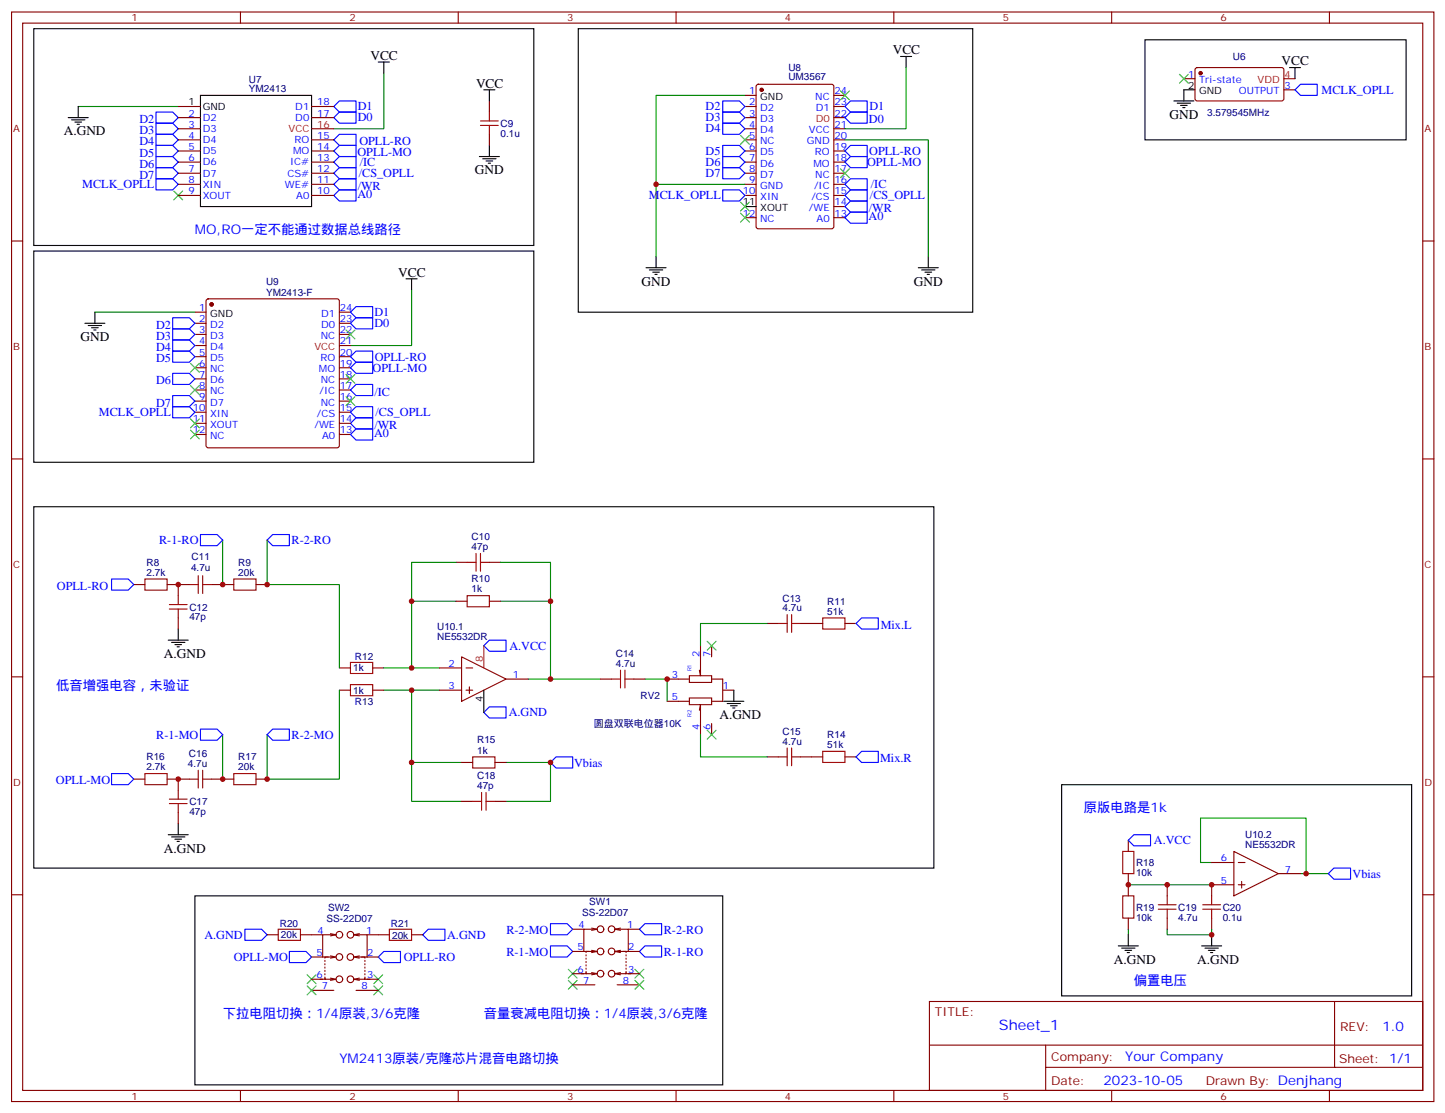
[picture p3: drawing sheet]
<svg xmlns="http://www.w3.org/2000/svg" width="459mm" height="353mm" viewBox="0 0 459 353" stroke-linecap="round" stroke-linejoin="round" font-family="sans-serif">
<g fill="none" stroke="#870000" stroke-width=".35">
<path d="M3.7 3.8h451.5v345.7h-451.5zM7.2 7.3h444.5v338.7h-444.5zM76.3 3.8v3.5M145.5 3.8v3.5M214.6 3.8v3.5M283.8 3.8v3.5M352.9 3.8v3.5M422.1 3.8v3.5M56.6 33.8h7M56.6 37.3h7M98.9 33.8h7.1M98.9 37.3h7.1"/>
<path d="M155.4 32v3.6M236.5 33.8h3.5M236.5 37.3h3.5M236.5 30.3h3.5M240.3 26.9l.4-.2h23.3l.7 .5v44.7l-.4 .6-23.6 .1-.6-.5-.1-44.7zM264.7 33.8h3.6M264.7 37.3h3.6M264.7 30.3h3.6M375.8 25h3.6M379.6 21.7l.5-.3 27.1 .1 .4 .7-.1 9.4-.6 .4h-27.1l-.4-.7v-9.1zM407.6 28.5h3.5M56.6 40.9h7"/>
<path d="M56.6 44.4h7M56.6 47.9h7M56.6 51.4h7M56.6 55h7M56.6 58.5h7M98.9 40.9h7.1M98.9 44.4h7.1M98.9 47.9h7.1M98.9 51.4h7.1M98.9 55h7.1M98.9 58.5h7.1M155.4 42.6v3.5"/>
<path d="M236.5 40.9h3.5M236.5 44.4h3.5M236.5 47.9h3.5M236.5 51.4h3.5M236.5 55h3.5M236.5 58.5h3.5M264.7 40.9h3.6M264.7 44.4h3.6M264.7 47.9h3.6M264.7 51.4h3.6M264.7 55h3.6M264.7 58.5h3.6"/>
<path d="M3.7 76.5h3.5M56.6 62h7M98.9 62h7.1M236.5 62h3.5M236.5 69.1h3.5M264.7 62h3.6M264.7 69.1h3.6M264.7 65.5h3.6M451.7 76.5h3.5M61.9 99.1h3.5M65.6 95l.5-.2h40.9l.5 .2 .2 .5v45.9l-.2 .5-.5 .2h-40.9l-.5-.2-.2-.5v-45.9zM107.7 99.1h3.6"/>
<path d="M61.9 102.6h3.5M61.9 106.1h3.5M61.9 109.6h3.5M61.9 113.2h3.5M61.9 116.7h3.5M107.7 102.6h3.6M107.7 106.1h3.6M107.7 109.6h3.6M107.7 113.2h3.6M107.7 116.7h3.6M61.9 120.2h3.5M61.9 123.8h3.5"/>
<path d="M61.9 127.3h3.5M61.9 130.8h3.5M61.9 134.3h3.5M61.9 137.9h3.5M107.7 120.2h3.6M107.7 123.8h3.6M107.7 127.3h3.6M107.7 130.8h3.6M107.7 134.3h3.6M107.7 137.9h3.6M3.7 145.6h3.5M451.7 145.6h3.5"/>
<path d="M144.8 178.4h3.5M155.4 178.4h3.5M42.5 185.5h3.5M53.1 185.5h7M56.6 185.5v3.5M56.6 196.1v3.5M67.2 185.5h7M81.3 185.5h3.5M144.8 190.8h3.5M155.4 190.8h3.5M243.6 197.8h3.5M254.1 197.8h7.1"/>
<path d="M268.3 197.8h3.5M3.7 214.8h3.5M107.7 211.9h3.6M107.7 219h3.6M118.3 211.9h3.5M118.3 219h3.5M139.5 211.9h7M139.5 219h7M146.5 208.4l14.2 7.1-14.2 7zM148 211.9h2.1M148 219h2.1M149 217.9v2.2"/>
<path d="M160.7 215.5h7M190.6 215.5h3.6M201.2 215.5h3.6M211.8 215.5h7.1M218.9 214.4h7v2.1h-7zM222.4 204.9v9.5l-.4-1.7M225.9 215.5h3.5v7h-3.5M225.9 204.9v3.5M229.4 219h3.6M451.7 214.8h3.5M211.8 222.5h7.1M218.9 221.5h7v2.1h-7z"/>
<path d="M222 225.4l.4-1.8v9.5M225.9 229.6v3.5M42.5 247.2h3.5M53.1 247.2h7M56.6 247.2v3.6M56.6 257.8v3.5M67.2 247.2h7M81.3 247.2h3.5M146.5 241.9h3.6M146.5 254.3h3.6M157.1 241.9h3.6M157.1 254.3h3.6"/>
<path d="M243.6 240.2h3.5M254.1 240.2h7.1M268.3 240.2h3.5M358.2 266.6v3.6M358.2 277.2v7.1M384.7 273.7h7M391.7 270.2l14.1 7-14.1 7.1zM393.1 273.7h2.2M394.2 279.7v2.1M405.8 277.2h7.1M3.7 283.9h3.5M84.8 296.6h3.5"/>
<path d="M95.4 296.6h7M104.9 296.3l1.8 .3M106.7 296.6h-4.3v7.1M106.7 296.6l-1.8 .4M112.3 296.6h4.3v7.1M112.3 296.6l1.8 .4M114.1 296.3l-1.8 .3M116.6 296.6h7M130.7 296.6h3.5M181.8 294.9h3.5M187.8 294.5l1.8 .4M189.6 294.9h-4.3v7"/>
<path d="M189.6 294.9l-1.8 .3M195.2 294.9h4.3v7M195.2 294.9l1.8 .3M197 294.5l-1.8 .4M199.5 294.9h3.5M358.2 291.3v3.6M370.6 280.7v3.6M370.6 291.3v3.6M384.7 291.3v3.6M391.7 280.7h-7v3.6M393.1 280.7h2.2M451.7 283.9h3.5"/>
<path d="M98.9 303.7h5.3M98.9 310.7h4.4M98.9 314.3h7.1M103.2 310v.7h2.8M103.2 304.7v.4M103.2 305.8v.3M103.2 306.8v.4M103.2 307.9v.4M103.2 309v.3M104.9 310.4l1.8 .3-1.8 .4M104.9 303.3l1.8 .4-1.8 .3M106 303.7h-2.8v.3"/>
<path d="M112.3 303.7l1.8 .3M112.3 310.7l1.8 .4M113 303.7h2.9v.3M113 314.3h7.1M114.1 303.3l-1.8 .4M114.1 310.4l-1.8 .3M114.8 303.7h5.3M115.7 310.7h4.4M115.9 310v.7h-2.9M115.9 304.7v.4M115.9 305.8v.3M115.9 306.8v.4"/>
<path d="M115.9 307.9v.4M115.9 309v.3M181.8 301.9h5.3M181.8 309h4.4M181.8 312.5h7.1M186.1 308.3v.7h2.8M186.1 303v.3M186.1 304v.4M186.1 305.1v.3M186.1 306.1v.4M186.1 307.2v.4M187.8 308.6l1.8 .4-1.8 .3"/>
<path d="M187.8 301.6l1.8 .3-1.8 .4M188.9 301.9h-2.8v.4M195.2 301.9l1.8 .4M195.2 309l1.8 .3M195.9 301.9h2.9v.4M195.9 312.5h7.1M197 301.6l-1.8 .3M197 308.6l-1.8 .4M197.7 301.9h5.3M198.6 309h4.4M198.8 308.3v.7h-2.9M198.8 303v.3"/>
<path d="M198.8 304v.4M198.8 305.1v.3M198.8 306.1v.4M198.8 307.2v.4M295.1 317.8h156.6v28.2h-156.6zM423.7 317.8v20.9M295.1 331.6h156.5M332 338.7h119.6M332 331.6v14.1M76.3 346v3.5M145.5 346v3.5M214.6 346v3.5"/>
<path d="M283.8 346v3.5M352.9 346v3.5M422.1 346v3.5"/>
<circle cx="107.7" cy="296.6" r="1.06"/>
<circle cx="111.3" cy="296.6" r="1.06"/>
<circle cx="190.6" cy="294.9" r="1.06"/>
<circle cx="194.2" cy="294.9" r="1.06"/>
<circle cx="107.7" cy="303.7" r="1.06"/>
<circle cx="107.7" cy="310.7" r="1.06"/>
<circle cx="111.3" cy="303.7" r="1.06"/>
<circle cx="111.3" cy="310.7" r="1.06"/>
<circle cx="190.6" cy="301.9" r="1.06"/>
<circle cx="190.6" cy="309" r="1.06"/>
<circle cx="194.2" cy="301.9" r="1.06"/>
<circle cx="194.2" cy="309" r="1.06"/>
</g>
<g fill="none" stroke="#000" stroke-width=".35">
<path d="M10.7 9.1h158.8v68.8h-158.8zM120.1 19.7h3.5M121.8 19.7v3.5M183.6 9.1h125.2v90h-125.2zM285.9 17.9h3.5M287.7 17.9v3.5M363.5 12.6h82.9v31.8h-82.9zM21.7 37.3h6.3M22.7 38h4.3M23.8 38.7h2.1M24.5 39.4h.7M24.8 33.8v3.5"/>
<path d="M63.6 30.3h35.3v35.2h-35.3zM153.6 28.5h3.5M155.4 28.5v3.5M372.7 32h6.3M373.7 32.7h4.3M374.8 33.4h2.1M375.5 34.1h.7M379.4 28.5h-3.6v3.5M409.4 21.4h3.5M411.1 21.4v3.6M152.2 49.7h6.3M153.2 50.4h4.3"/>
<path d="M154.3 51.1h2.1M155 51.8h.7M155.4 46.1v3.6M10.7 79.7h158.8v67h-158.8zM236.5 65.5h3.5M30.1 99.1v3.5M128.9 88.5h3.5M130.7 88.5v3.5M205.1 84.9h6.4M206.2 85.7h4.2M207.2 86.4h2.1M207.9 87.1h.7"/>
<path d="M208.3 81.4v3.5M291.5 84.9h6.4M292.6 85.7h4.2M293.7 86.4h2.1M294.4 87.1h.7M294.7 81.4v3.5M27 102.6h6.3M28 103.3h4.2M29.1 104h2.1M29.8 104.7h.7M10.7 160.8h285.8v114.6h-285.8zM56.6 199.6v3.5"/>
<path d="M53.4 203.1h6.4M54.5 203.8h4.2M55.5 204.5h2.1M56.2 205.2h.7M153.6 219v7.1M233 219v3.5M229.8 222.5h6.3M230.9 223.2h4.2M231.9 223.9h2.1M232.6 224.6h.7M337 249h111.2v67h-111.2zM53.4 264.9h6.4"/>
<path d="M54.5 265.6h4.2M55.5 266.3h2.1M56.2 267h.7M56.6 261.3v3.6M61.9 284.3h167.5v59.9h-167.5zM358.2 296.6v3.5M384.7 296.6v3.5M355 300.1h6.4M356.1 300.8h4.2M357.2 301.6h2.1M357.9 302.3h.7M381.5 300.1h6.3"/>
<path d="M382.6 300.8h4.2M383.6 301.6h2.1M384.3 302.3h.7"/>
</g>
<g fill="none" stroke="#a10000" stroke-width=".35">
<path d="M152.5 38.4h5.7M152.5 39.8h5.7M155.4 35.6v2.8M155.4 39.8v2.8M148.3 178.4h2.8M151.1 175.6v5.7M152.5 178.4h2.9M152.5 175.6v5.7M46 183.7h7.1v3.6h-7.1zM53.8 193.3h5.6M53.8 191.8h5.6M56.6 189v2.8"/>
<path d="M56.6 193.3v2.8M60.1 185.5h2.8M62.9 182.7v5.6M64.3 182.7v5.6M64.3 185.5h2.9M74.2 183.7h7.1v3.6h-7.1zM148.3 189h7.1v3.5h-7.1zM247.1 197.8h2.8M249.9 195v5.7M251.3 197.8h2.8M251.3 195v5.7M261.2 196.1h7.1v3.5h-7.1z"/>
<path d="M111.3 210.2h7v3.5h-7zM111.3 217.2h7v3.6h-7zM194.2 215.5h2.8M197 212.7v5.6M198.4 215.5h2.8M198.4 212.7v5.6M249.9 237.3v5.7M251.3 237.3v5.7M261.2 238.4h7.1v3.5h-7.1zM46 245.5h7.1v3.5h-7.1zM53.8 255h5.6M53.8 253.6h5.6"/>
<path d="M56.6 250.8v2.8M56.6 255v2.8M60.1 247.2h2.8M62.9 244.4v5.6M64.3 244.4v5.6M64.3 247.2h2.9M74.2 245.5h7.1v3.5h-7.1zM150.1 240.2h7v3.5h-7zM150.1 254.3h2.8M152.9 251.5v5.6M154.3 254.3h2.8M154.3 251.5v5.6"/>
<path d="M247.1 240.2h2.8M251.3 240.2h2.8M356.4 270.2h3.6v7h-3.6zM88.3 294.9h7.1v3.5h-7.1zM123.6 294.9h7.1v3.5h-7.1zM356.4 284.3h3.6v7h-3.6zM367.7 288.5h5.7M367.7 287.1h5.7M370.6 284.3v2.8M370.6 288.5v2.8M381.8 288.5h5.7M381.8 287.1h5.7"/>
<path d="M384.7 284.3v2.8M384.7 288.5v2.8"/>
</g>
<g fill="none" stroke="#00f" stroke-width=".35">
<path d="M49.5 35.6h5.3l1.8 1.7-1.8 1.8h-5.3zM49.5 39.1h5.3l1.8 1.8-1.8 1.7h-5.3zM106 37.3l1.7-1.7h5.3v3.5h-5.3zM106 33.8l1.7-1.8h5.3v3.6h-5.3zM229.4 32h5.3l1.8 1.8-1.8 1.8h-5.3zM229.4 35.6h5.3l1.8 1.7-1.8 1.8h-5.3zM229.4 39.1h5.3l1.8 1.8-1.8 1.7h-5.3zM270 35.6h5.3v3.5h-5.3l-1.7-1.8zM270 32h5.3v3.6h-5.3l-1.7-1.8zM412.9 26.7h5.3v3.6h-5.3l-1.8-1.8zM49.5 42.6h5.3l1.8 1.8-1.8 1.7h-5.3zM49.5 46.1h5.3l1.8 1.8-1.8 1.8h-5.3z"/>
<path d="M49.5 53.2h5.3l1.8 1.8-1.8 1.7h-5.3zM49.5 49.7h5.3l1.8 1.7-1.8 1.8h-5.3zM49.5 56.7h5.3l1.8 1.8-1.8 1.8h-5.3zM106 44.4l1.7-1.8h5.3v3.5h-5.3zM107.7 56.7h5.3v3.6h-5.3l-1.7-1.8zM107.7 49.7h5.3v3.5h-5.3l-1.7-1.8zM107.7 53.2h5.3v3.5h-5.3l-1.7-1.7zM107.7 46.1h5.3v3.6h-5.3l-1.7-1.8zM229.4 46.1h5.3l1.8 1.8-1.8 1.8h-5.3zM229.4 49.7h5.3l1.8 1.7-1.8 1.8h-5.3zM229.4 53.2h5.3l1.8 1.8-1.8 1.7h-5.3zM270 46.1h5.3v3.6h-5.3l-1.7-1.8z"/>
<path d="M270 49.7h5.3v3.5h-5.3l-1.7-1.8zM270 56.7h5.3v3.6h-5.3l-1.7-1.8zM107.7 60.3h5.3v3.5h-5.3l-1.7-1.8zM229.4 60.3h5.3l1.8 1.7-1.8 1.8h-5.3zM268.3 69.1l1.7-1.8h5.3v3.5h-5.3zM270 63.8h5.3v3.5h-5.3l-1.7-1.8zM270 60.3h5.3v3.5h-5.3l-1.7-1.8zM111.3 99.1l1.7-1.8h5.3v3.5h-5.3zM54.8 118.5h5.3l1.8 1.7-1.8 1.8h-5.3zM54.8 100.8h5.3l1.8 1.8-1.8 1.8h-5.3zM54.8 104.4h5.3l1.8 1.7-1.8 1.8h-5.3zM54.8 107.9h5.3l1.8 1.7-1.8 1.8h-5.3z"/>
<path d="M54.8 111.4h5.3l1.8 1.8-1.8 1.7h-5.3zM111.3 102.6l1.7-1.8h5.3v3.6h-5.3zM111.3 113.2l1.7-1.8h5.3v3.5h-5.3zM111.3 116.7l1.7-1.8h5.3v3.6h-5.3zM54.8 125.5h5.3l1.8 1.8-1.8 1.7h-5.3zM54.8 129h5.3l1.8 1.8-1.8 1.8h-5.3zM111.3 137.9l1.7-1.8h5.3v3.5h-5.3zM111.3 130.8l1.7-1.8h5.3v3.6h-5.3zM113 132.6h5.3v3.5h-5.3l-1.7-1.8zM113 122h5.3v3.5h-5.3l-1.7-1.7zM63.6 169.6h5.3l1.8 1.8-1.8 1.7h-5.3zM86.6 169.6h5.3v3.5h-5.3l-1.8-1.7z"/>
<path d="M35.4 183.7h5.3l1.8 1.8-1.8 1.8h-5.3zM273.5 196.1h5.3v3.5h-5.3l-1.7-1.8zM155.4 203.1h5.3v3.6h-5.3l-1.8-1.8zM63.6 231.4h5.3l1.8 1.7-1.8 1.8h-5.3zM84.8 233.1l1.8-1.7h5.3v3.5h-5.3zM153.6 226.1l1.8-1.8h5.3v3.5h-5.3zM273.5 238.4h5.3v3.5h-5.3l-1.7-1.7zM35.4 245.5h5.3l1.8 1.7-1.8 1.8h-5.3zM174.8 241.9l1.7-1.7h5.3v3.5h-5.3zM360 264.9h5.3v3.5h-5.3l-1.8-1.8zM423.5 275.4h5.3v3.6h-5.3l-1.8-1.8zM77.8 294.9h5.2l1.8 1.7-1.8 1.8h-5.2z"/>
<path d="M136 294.9h5.3v3.5h-5.3l-1.8-1.8zM174.8 293.1h5.3l1.7 1.8-1.7 1.7h-5.3zM204.8 293.1h5.2v3.5h-5.2l-1.8-1.7zM91.9 301.9h5.3l1.7 1.8-1.7 1.7h-5.3zM121.8 301.9h5.3v3.5h-5.3l-1.7-1.7zM174.8 300.1h5.3l1.7 1.8-1.7 1.8h-5.3zM203 301.9l1.8-1.8h5.2v3.6h-5.2z"/>
</g>
<g fill="none" stroke="#3c3" stroke-width=".35">
<path d="M266.8 28.9l2.9 2.8M269.7 28.9l-2.9 2.8M374.4 23.6l2.9 2.8M377.3 23.6l-2.9 2.8M235.1 43l2.8 2.8M237.9 43l-2.8 2.8M266.8 53.6l2.9 2.8M269.7 53.6l-2.9 2.8M55.2 60.6l2.8 2.8M58 60.6l-2.8 2.8M235.1 64.1l2.8 2.9M235.1 67.7l2.8 2.8"/>
<path d="M237.9 64.1l-2.8 2.9M237.9 67.7l-2.8 2.8M60.5 115.3l2.8 2.8M63.3 115.3l-2.8 2.8M109.9 104.7l2.8 2.8M109.9 118.8l2.8 2.8M112.7 104.7l-2.8 2.8M112.7 118.8l-2.8 2.8M60.5 122.3l2.8 2.9M60.5 136.5l2.8 2.8M60.5 132.9l2.8 2.8M63.3 122.3l-2.8 2.9"/>
<path d="M63.3 136.5l-2.8 2.8M63.3 132.9l-2.8 2.8M109.9 125.9l2.8 2.8M112.7 125.9l-2.8 2.8M224.5 203.5l2.8 2.8M227.3 203.5l-2.8 2.8M224.5 231.7l2.8 2.8M227.3 231.7l-2.8 2.8M97.5 309.3l2.8 2.8M97.5 312.8l2.8 2.9M100.3 309.3l-2.8 2.8M100.3 312.8l-2.8 2.9"/>
<path d="M118.7 309.3l2.8 2.8M118.7 312.8l2.8 2.9M121.5 309.3l-2.8 2.8M121.5 312.8l-2.8 2.9M180.4 307.6l2.8 2.8M180.4 311.1l2.8 2.8M183.2 307.6l-2.8 2.8M183.2 311.1l-2.8 2.8M201.6 307.6l2.8 2.8M201.6 311.1l2.8 2.8M204.4 307.6l-2.8 2.8M204.4 311.1l-2.8 2.8"/>
</g>
<g fill="none" stroke="#008700" stroke-width=".35">
<path d="M24.8 33.8h31.8M121.8 23.2v17.7h-15.8M236.5 30.3h-28.2v51.1M287.7 21.4v19.5h-19.4M208.3 58.5h28.2M268.3 44.4h26.4v37M30.1 99.1h31.8M130.7 92v17.6h-19.4M70.7 171.4v14.1M84.8 171.4v14.1h22.9v26.4M144.8 178.4h-14.1v12.4M158.9 178.4h15.9v12.4"/>
<path d="M144.8 190.8h-14.1v21.1M158.9 190.8h15.9v24.7h-7.1M243.6 197.8h-21.2v7.1M107.7 219v28.2h-22.9v-14.1M121.8 219h17.7M121.8 211.9h17.7M130.7 219v35.3h15.8M174.8 215.5h15.8M204.8 215.5h7v7M70.7 233.1v14.1M222.4 233.1v7.1h21.2M130.7 241.9h15.8"/>
<path d="M160.7 241.9h14.1v12.4h-14.1M384.7 273.7h-3.6v-14.1h33.6v17.6M412.9 277.2h8.8M358.2 280.7h26.5M358.2 294.9v1.7M370.6 294.9v1.7h14.1v-1.7"/>
</g>
<path d="M407.6 25h3.5M153.6 204.9v7" fill="none" stroke="#f00" stroke-width=".35"/>
<g fill="#870000" stroke="#870000" stroke-width=".35">
<circle cx="381.1" cy="23.2" r=".53"/>
<circle cx="241.8" cy="28.5" r=".53"/>
<circle cx="67.2" cy="96.6" r=".53"/>
</g>
<g fill="#c00">
<circle cx="56.6" cy="185.5" r=".88"/>
<circle cx="56.6" cy="247.2" r=".88"/>
<circle cx="174.8" cy="215.5" r=".88"/>
<circle cx="84.8" cy="185.5" r=".88"/>
<circle cx="84.8" cy="247.2" r=".88"/>
<circle cx="70.7" cy="247.2" r=".88"/>
<circle cx="70.7" cy="185.5" r=".88"/>
<circle cx="174.8" cy="241.9" r=".88"/>
<circle cx="130.7" cy="241.9" r=".88"/>
<circle cx="130.7" cy="219" r=".88"/>
<circle cx="130.7" cy="211.9" r=".88"/>
<circle cx="130.7" cy="190.8" r=".88"/>
<circle cx="174.8" cy="190.8" r=".88"/>
<circle cx="414.7" cy="277.2" r=".88"/>
<circle cx="384.7" cy="296.6" r=".88"/>
<circle cx="358.2" cy="280.7" r=".88"/>
<circle cx="208.3" cy="58.5" r=".88"/>
<circle cx="211.8" cy="215.5" r=".88"/>
<circle cx="384.7" cy="280.7" r=".88"/>
<circle cx="370.6" cy="280.7" r=".88"/>
</g>
<text font-size="4.6" fill="#00f" x="317.2" y="326.8">Sheet_1</text>
<g font-size="4.2">
<text x="283.4" y="17.2">VCC</text>
<text x="117.6" y="19">VCC</text>
<text x="406.9" y="20.7">VCC</text>
<text x="151.1" y="27.8">VCC</text>
<text x="371.3" y="37.7">GND</text>
<text x="20.2" y="43">A.GND</text>
<text x="150.8" y="55.3">GND</text>
<text x="126.4" y="87.8">VCC</text>
<text x="203.7" y="90.6">GND</text>
<text x="290.1" y="90.6">GND</text>
<text x="25.5" y="108.2">GND</text>
<text x="52" y="208.8">A.GND</text>
<text x="228.4" y="228.2">A.GND</text>
<text x="52" y="270.5">A.GND</text>
<text x="353.6" y="305.8">A.GND</text>
<text x="380.1" y="305.8">A.GND</text>
</g>
<g font-size="4.2" fill="#00f">
<text x="61.9" y="74.4">MO,RO一定不能通过数据总线路径</text>
<text x="17.8" y="219">低音增强电容，未验证</text>
<text x="344.1" y="257.8">原版电路是1k</text>
<text x="360" y="312.5">偏置电压</text>
<text x="70.7" y="323.1">下拉电阻切换：1/4原装,3/6克隆</text>
<text x="153.6" y="323.1">音量衰减电阻切换：1/4原装,3/6克隆</text>
<text x="438.9" y="327">1.0</text>
<text x="107.7" y="337.2">YM2413原装/克隆芯片混音电路切换</text>
<text x="357.2" y="336.6">Your Company</text>
<text x="350.3" y="344.4">2023-10-05</text>
</g>
<g font-size="3.9" fill="#00f">
<text x="419.6" y="29.9">MCLK_OPLL</text>
<text x="113.6" y="34.9">D1</text>
<text x="224" y="35">D2</text>
<text x="276" y="35">D1</text>
<text x="44.3" y="39.1">D2</text>
<text x="113.6" y="38.4">D0</text>
<text x="224" y="38.5">D3</text>
<text x="275.9" y="39.1">D0</text>
<text x="44.3" y="42.6">D3</text>
<text x="44.3" y="46.1">D4</text>
<text x="114.1" y="46">OPLL-RO</text>
<text x="224" y="42">D4</text>
<text x="44.3" y="49.7">D5</text>
<text x="44.3" y="53.2">D6</text>
<text x="113.5" y="49.5">OPLL-MO</text>
<text x="114.2" y="52.7">/IC</text>
<text x="224" y="49.1">D5</text>
<text x="224" y="52.6">D6</text>
<text x="275.3" y="52.7">OPLL-MO</text>
<text x="276" y="49.2">OPLL-RO</text>
<text x="26.1" y="59.7">MCLK_OPLL</text>
<text x="44.3" y="56.7">D7</text>
<text x="113.9" y="56.2">/CS_OPLL</text>
<text x="224" y="56.1">D7</text>
<text x="276.5" y="59.8">/IC</text>
<text x="113.5" y="62.7">A0</text>
<text x="113.6" y="60.3">/WR</text>
<text x="206" y="63.3">MCLK_OPLL</text>
<text x="276.2" y="63.2">/CS_OPLL</text>
<text x="275.7" y="69.8">A0</text>
<text x="275.8" y="67.3">/WR</text>
<text x="118.9" y="100.1">D1</text>
<text x="49.6" y="104.4">D2</text>
<text x="49.6" y="107.9">D3</text>
<text x="118.9" y="103.6">D0</text>
<text x="49.6" y="111.4">D4</text>
<text x="49.6" y="114.9">D5</text>
<text x="118.3" y="118">OPLL-MO</text>
<text x="119" y="114.5">OPLL-RO</text>
<text x="49.6" y="122">D6</text>
<text x="118.9" y="125.5">/IC</text>
<text x="49.6" y="129">D7</text>
<text x="31.4" y="132">MCLK_OPLL</text>
<text x="118.9" y="136.1">/WR</text>
<text x="119.2" y="132">/CS_OPLL</text>
<text x="118.8" y="138.6">A0</text>
<text x="50.5" y="172.6">R-1-RO</text>
<text x="92.6" y="172.6">R-2-RO</text>
<text x="18.1" y="187.1">OPLL-RO</text>
<text x="279.6" y="199.6">Mix.L</text>
<text x="161.7" y="206.1">A.VCC</text>
<text x="161.5" y="227.3">A.GND</text>
<text x="49.6" y="234.4">R-1-MO</text>
<text x="92.6" y="234.4">R-2-MO</text>
<text x="182.3" y="243.3">Vbias</text>
<text x="279.4" y="241.9">Mix.R</text>
<text x="17.8" y="248.8">OPLL-MO</text>
<text x="366.3" y="267.9">A.VCC</text>
<text x="429.4" y="278.5">Vbias</text>
<text x="64.9" y="297.9">A.GND</text>
<text x="142" y="297.9">A.GND</text>
<text x="160.8" y="296.4">R-2-MO</text>
<text x="210.7" y="296.4">R-2-RO</text>
<text x="74.2" y="304.9">OPLL-MO</text>
<text x="128.2" y="304.9">OPLL-RO</text>
<text x="160.8" y="303.5">R-1-MO</text>
<text x="210.7" y="303.5">R-1-RO</text>
</g>
<g font-size="3.9" fill="#800">
<text x="296.8" y="322.4">TITLE:</text>
<text x="425.5" y="327">REV:</text>
<text x="333.7" y="336.6">Company:</text>
<text x="425.1" y="337.2">Sheet: 1/1</text>
<text x="333.7" y="344.2">Date:</text>
<text x="382.8" y="344.3">Drawn By: Denjhang</text>
</g>
<g font-size="3.2" fill="#800">
<text x="41.8" y="6.8">1</text>
<text x="110.9" y="6.8">2</text>
<text x="180.1" y="6.8">3</text>
<text x="249.2" y="6.8">4</text>
<text x="318.3" y="6.8">5</text>
<text x="387.5" y="6.8">6</text>
<text x="4.2" y="41.9">A</text>
<text x="452.2" y="41.9">A</text>
<text x="4.2" y="111.1">B</text>
<text x="452.2" y="111.1">B</text>
<text x="4.2" y="180.2">C</text>
<text x="452.2" y="180.2">C</text>
<text x="4.2" y="249.3">D</text>
<text x="452.2" y="249.3">D</text>
<text x="41.8" y="349">1</text>
<text x="110.9" y="349">2</text>
<text x="180.1" y="349">3</text>
<text x="249.2" y="349">4</text>
<text x="318.3" y="349">5</text>
<text x="387.5" y="349">6</text>
</g>
<g font-size="3.2" fill="#000080">
<text x="250.3" y="22.4">U8</text>
<text x="391.4" y="19.1">U6</text>
<text x="79" y="29.2">YM2413</text>
<text x="79" y="26.2">U7</text>
<text x="250.3" y="25.5">UM3567</text>
<text x="158.9" y="40.2">C9</text>
<text x="383.2" y="36.7">3.579545MHz</text>
<text x="158.9" y="43.4">0.1u</text>
<text x="84.5" y="93.8">YM2413-F</text>
<text x="84.5" y="90.5">U9</text>
<text x="149.7" y="171.4">C10</text>
<text x="46.5" y="179.5">R8</text>
<text x="60.8" y="177.8">C11</text>
<text x="75.6" y="179.5">R9</text>
<text x="149.7" y="174.6">47p</text>
<text x="46.5" y="182.7">2.7k</text>
<text x="60.7" y="181.3">4.7u</text>
<text x="75.6" y="182.7">20k</text>
<text x="149.7" y="184.7">R10</text>
<text x="149.7" y="188">1k</text>
<text x="248.4" y="190.9">C13</text>
<text x="262.6" y="191.8">R11</text>
<text x="60.1" y="196.8">47p</text>
<text x="60.1" y="193.7">C12</text>
<text x="248.4" y="194">4.7u</text>
<text x="262.6" y="195">51k</text>
<text x="138.8" y="203.1">NE5532DR</text>
<text x="138.8" y="200">U10.1</text>
<text x="112.7" y="209.6">R12</text>
<text x="195.5" y="208.6">C14</text>
<text x="112.1" y="213.1">1k</text>
<text x="195.5" y="211.6">4.7u</text>
<text x="112.1" y="220.1">1k</text>
<text x="203.3" y="221.9">RV2</text>
<text x="112.7" y="223.7">R13</text>
<text x="188.5" y="230.7">圆盘双联电位器10K</text>
<text x="248.4" y="233.3">C15</text>
<text x="151.5" y="239.1">1k</text>
<text x="151.5" y="235.9">R15</text>
<text x="248.4" y="236.3">4.7u</text>
<text x="262.6" y="237.3">51k</text>
<text x="262.6" y="234.2">R14</text>
<text x="46.5" y="244.4">2.7k</text>
<text x="46.5" y="241.2">R16</text>
<text x="59.6" y="243.3">4.7u</text>
<text x="60" y="240.3">C16</text>
<text x="75.6" y="244.4">20k</text>
<text x="75.6" y="241.3">R17</text>
<text x="151.5" y="250.4">47p</text>
<text x="151.5" y="247.2">C18</text>
<text x="60.1" y="255.4">C17</text>
<text x="60.1" y="258.6">47p</text>
<text x="395.3" y="268.9">NE5532DR</text>
<text x="395.3" y="265.7">U10.2</text>
<text x="360.7" y="274.8">R18</text>
<text x="360.7" y="278">10k</text>
<text x="187.1" y="287.1">SW1</text>
<text x="103.7" y="292.5">SS-22D07</text>
<text x="104.2" y="288.9">SW2</text>
<text x="184.8" y="290.7">SS-22D07</text>
<text x="360.7" y="292.2">10k</text>
<text x="360.7" y="288.9">R19</text>
<text x="374.1" y="292.1">4.7u</text>
<text x="374.1" y="288.9">C19</text>
<text x="388.2" y="292.1">0.1u</text>
<text x="388.2" y="288.9">C20</text>
<text x="88.8" y="294.2">R20</text>
<text x="89.2" y="297.8">20k</text>
<text x="124.1" y="294.2">R21</text>
<text x="124.5" y="297.9">20k</text>
</g>
<g font-size="3.2" fill="#00f">
<text x="237.8" y="29.9">1</text>
<text x="264.9" y="29.9">24</text>
<text x="377.2" y="24.6">1</text>
<text x="380.7" y="26.4">Tri-state</text>
<text x="393.3" y="29.9">OUTPUT</text>
<text x="407.8" y="28.2">3</text>
<text x="93.8" y="34.9">D1</text>
<text x="100.7" y="33.4">18</text>
<text x="237.8" y="33.4">2</text>
<text x="241.3" y="35.2">D2</text>
<text x="258.8" y="31.7">NC</text>
<text x="259" y="35.2">D1</text>
<text x="264.9" y="33.4">23</text>
<text x="59.9" y="37">2</text>
<text x="59.9" y="40.5">3</text>
<text x="64.3" y="38.4">D2</text>
<text x="64.3" y="41.9">D3</text>
<text x="93.8" y="38.4">D0</text>
<text x="100.7" y="37">17</text>
<text x="237.8" y="37">3</text>
<text x="237.8" y="40.5">4</text>
<text x="241.3" y="38.7">D3</text>
<text x="264.9" y="40.5">21</text>
<text x="264.9" y="37">22</text>
<text x="59.9" y="44">4</text>
<text x="59.9" y="47.6">5</text>
<text x="64.3" y="45.4">D4</text>
<text x="93.5" y="45.4">RO</text>
<text x="100.7" y="47.6">14</text>
<text x="100.7" y="44">15</text>
<text x="237.8" y="44">5</text>
<text x="237.8" y="47.6">6</text>
<text x="241.3" y="42.3">D4</text>
<text x="241.3" y="45.8">NC</text>
<text x="256.1" y="45.8">GND</text>
<text x="256.8" y="42.3">VCC</text>
<text x="264.9" y="47.6">19</text>
<text x="264.9" y="44">20</text>
<text x="59.9" y="51.1">6</text>
<text x="64.3" y="49">D5</text>
<text x="64.3" y="52.5">D6</text>
<text x="92.1" y="52.5">IC#</text>
<text x="93" y="49">MO</text>
<text x="100.7" y="51.1">13</text>
<text x="237.8" y="51.1">7</text>
<text x="241.3" y="49.3">D5</text>
<text x="241.3" y="52.8">D6</text>
<text x="258.2" y="52.8">MO</text>
<text x="258.7" y="49.3">RO</text>
<text x="264.9" y="51.1">18</text>
<text x="59.9" y="54.6">7</text>
<text x="59.9" y="58.1">8</text>
<text x="64.3" y="56">D7</text>
<text x="64.3" y="59.5">XIN</text>
<text x="90.5" y="59.5">WE#</text>
<text x="91.2" y="56">CS#</text>
<text x="100.7" y="58.1">11</text>
<text x="100.7" y="54.6">12</text>
<text x="237.8" y="54.6">8</text>
<text x="237.8" y="58.1">9</text>
<text x="241.3" y="56.4">D7</text>
<text x="241.3" y="59.9">GND</text>
<text x="258.4" y="59.9">/IC</text>
<text x="258.8" y="56.4">NC</text>
<text x="264.9" y="58.1">16</text>
<text x="264.9" y="54.6">17</text>
<text x="59.9" y="61.7">9</text>
<text x="64.3" y="63.1">XOUT</text>
<text x="94" y="63.1">A0</text>
<text x="100.7" y="61.7">10</text>
<text x="235.8" y="61.7">10</text>
<text x="241.3" y="63.4">XIN</text>
<text x="257.6" y="63.4">/CS</text>
<text x="264.9" y="65.2">14</text>
<text x="264.9" y="61.7">15</text>
<text x="235.8" y="68.7">12</text>
<text x="241.3" y="70.5">NC</text>
<text x="256.8" y="67">/WE</text>
<text x="259.2" y="70.5">A0</text>
<text x="264.9" y="68.7">13</text>
<text x="63.2" y="98.7">1</text>
<text x="102" y="100.5">D1</text>
<text x="107.9" y="98.7">24</text>
<text x="63.2" y="102.2">2</text>
<text x="63.2" y="105.8">3</text>
<text x="66.7" y="104">D2</text>
<text x="66.7" y="107.5">D3</text>
<text x="101.8" y="107.5">NC</text>
<text x="102" y="104">D0</text>
<text x="107.9" y="105.8">22</text>
<text x="107.9" y="102.2">23</text>
<text x="63.2" y="109.3">4</text>
<text x="63.2" y="112.8">5</text>
<text x="66.7" y="111.1">D4</text>
<text x="107.9" y="112.8">20</text>
<text x="107.9" y="109.3">21</text>
<text x="63.2" y="116.3">6</text>
<text x="63.2" y="119.9">7</text>
<text x="66.7" y="114.6">D5</text>
<text x="66.7" y="118.1">NC</text>
<text x="101.3" y="118.1">MO</text>
<text x="101.7" y="114.6">RO</text>
<text x="107.9" y="119.9">18</text>
<text x="107.9" y="116.3">19</text>
<text x="63.2" y="123.4">8</text>
<text x="66.7" y="121.6">D6</text>
<text x="66.7" y="125.2">NC</text>
<text x="101.4" y="125.2">/IC</text>
<text x="101.8" y="121.6">NC</text>
<text x="107.9" y="123.4">17</text>
<text x="61.2" y="130.5">10</text>
<text x="63.2" y="126.9">9</text>
<text x="66.7" y="128.7">D7</text>
<text x="101.8" y="128.7">NC</text>
<text x="107.9" y="130.5">15</text>
<text x="107.9" y="126.9">16</text>
<text x="61.2" y="134">11</text>
<text x="61.2" y="137.5">12</text>
<text x="66.7" y="132.2">XIN</text>
<text x="66.7" y="135.7">XOUT</text>
<text x="99.8" y="135.7">/WE</text>
<text x="100.6" y="132.2">/CS</text>
<text x="107.9" y="137.5">13</text>
<text x="107.9" y="134">14</text>
<text x="66.7" y="139.3">NC</text>
<text x="102.2" y="139.3">A0</text>
<text x="222" y="208.4" transform="rotate(-90 222 208.4)">2</text>
<text x="225.6" y="208.4" transform="rotate(-90 225.6 208.4)">7</text>
<text x="142.4" y="211.6">2</text>
<text x="162.8" y="215.1">1</text>
<text x="213.3" y="215.1">3</text>
<text x="142.4" y="218.7">3</text>
<text x="229.4" y="218.7">1</text>
<text x="213.3" y="222.2">5</text>
<text x="222" y="231.6" transform="rotate(-90 222 231.6)">4</text>
<text x="225.6" y="231.6" transform="rotate(-90 225.6 231.6)">6</text>
<text x="387.6" y="273.3">6</text>
<text x="387.6" y="280.4">5</text>
<text x="408" y="276.9">7</text>
<text x="100.8" y="296.3">4</text>
<text x="116.2" y="296.3">1</text>
<text x="183.7" y="294.5">4</text>
<text x="199.1" y="294.5">1</text>
<text x="100.4" y="303.3">5</text>
<text x="116.6" y="303.3">2</text>
<text x="183.3" y="301.6">5</text>
<text x="199.5" y="301.6">2</text>
<text x="100.4" y="310.4">6</text>
<text x="116.6" y="310.4">3</text>
<text x="183.3" y="308.6">6</text>
<text x="199.5" y="308.6">3</text>
<text x="102.2" y="313.9">7</text>
<text x="114.8" y="313.9">8</text>
<text x="185.1" y="312.1">7</text>
<text x="197.7" y="312.1">8</text>
</g>
<g font-size="3.2">
<text x="377.2" y="28.2">2</text>
<text x="380.7" y="29.9">GND</text>
<text x="59.9" y="33.4">1</text>
<text x="64.3" y="34.9">GND</text>
<text x="241.3" y="31.7">GND</text>
<text x="235.8" y="65.2">11</text>
<text x="241.3" y="67">XOUT</text>
<text x="66.7" y="100.5">GND</text>
<text x="153.2" y="222.8" transform="rotate(-90 153.2 222.8)">4</text>
</g>
<g font-size="3.2" fill="#f00">
<text x="399.2" y="26.4">VDD</text>
<text x="407.8" y="24.6">4</text>
<text x="91.6" y="41.9">VCC</text>
<text x="100.7" y="40.5">16</text>
<text x="259" y="38.7">D0</text>
<text x="99.8" y="111.1">VCC</text>
<text x="153.2" y="210.2" transform="rotate(-90 153.2 210.2)">8</text>
</g>
<g font-size="1.8" fill="#00f">
<text x="219.5" y="213" transform="rotate(-90 219.5 213)">R1</text>
<text x="219.5" y="227.5" transform="rotate(-90 219.5 227.5)">R2</text>
</g>
</svg>
